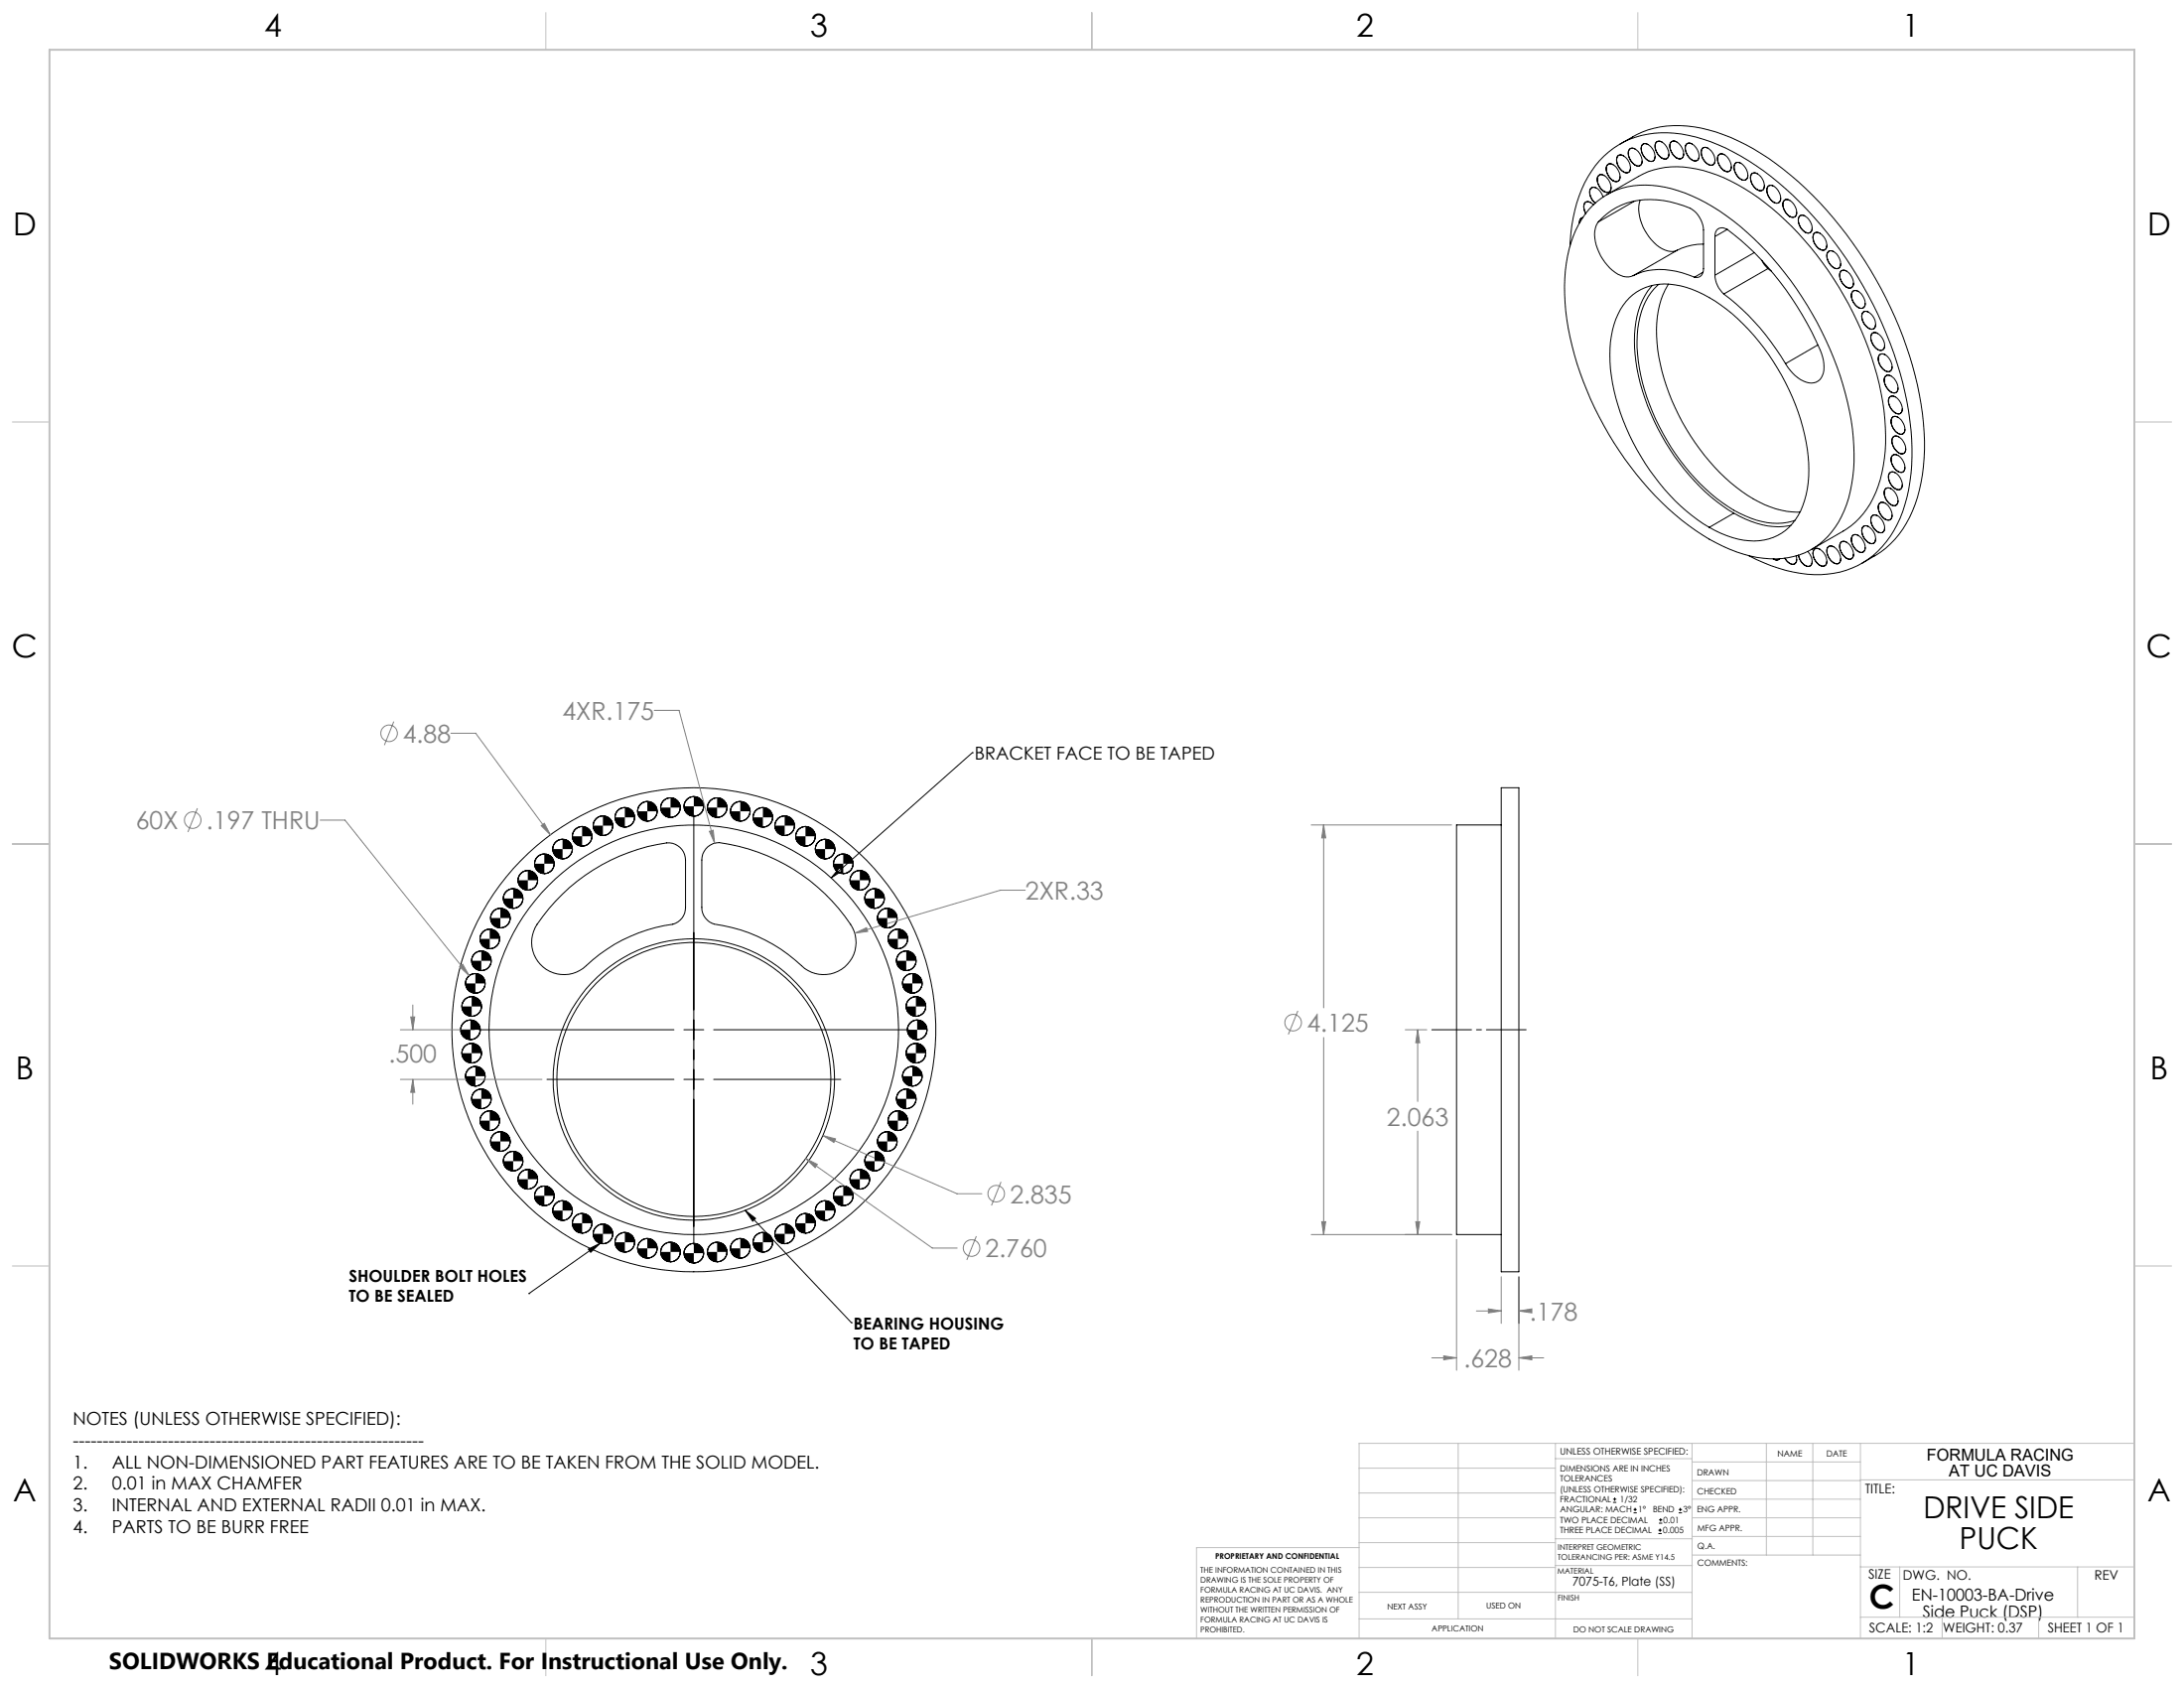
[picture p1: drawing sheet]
<svg xmlns="http://www.w3.org/2000/svg" width="559mm" height="432mm" viewBox="0 0 559 432" stroke-linecap="round" stroke-linejoin="round" font-family="sans-serif">
<g fill="none" stroke="#000" stroke-width=".25">
<path d="M414 39.8a2.23 2.23 0 0 1 2.8 1.7l.3 1a1.23 1.23 0 0 1-.4 1.6 1.23 1.23 0 0 1-1.7-.4 3.1 3.1 0 0 1-1-3.9zM414.5 36.9a25.5 25.5 0 0 1 12-4.7 38.1 38.1 0 0 1 22.1 5.9 89.9 89.9 0 0 1 31.3 33.3 90.7 90.7 0 0 1 12.5 41.4 39.6 39.6 0 0 1-5.5 22.5 21.9 21.9 0 0 1-7.3 6.9l-3.2 1.9M415.4 39.9a1.17 1.17 0 0 0-1.5 0 1.17 1.17 0 0 0-.2 1.5 3 3 0 0 0 2.8 2.7 1.15 1.15 0 0 0 .7-1.2M417 38.1a2.18 2.18 0 0 1 2.8 1.6l.3 1a1.23 1.23 0 0 1-.4 1.7 1.23 1.23 0 0 1-1.7-.4 3.4 3.4 0 0 1-1.2-3.6zM418.4 38.1a1.17 1.17 0 0 0-1.5 .1 1.17 1.17 0 0 0-.2 1.5 3.5 3.5 0 0 0 2.5 2.8 1.04 1.04 0 0 0 1-1.3M420.3 36.9a2.24 2.24 0 0 1 2.8 1.6l.3 1a1.23 1.23 0 0 1-.5 1.7 1.23 1.23 0 0 1-1.6-.4 3.1 3.1 0 0 1-1-3.9zM421.7 37a1.14 1.14 0 0 0-1.5 0 1.14 1.14 0 0 0-.2 1.5l.6 1.5 1.1 1.1M423.8 36.3a2.18 2.18 0 0 1 2.8 1.6l.4 1a1.24 1.24 0 0 1-.5 1.7 1.24 1.24 0 0 1-1.7-.4 3.4 3.4 0 0 1-1.2-3.6zM425.2 36.3a1.18 1.18 0 0 0-1.4 .1 1.18 1.18 0 0 0-.3 1.5l.6 1.5 1.1 1M427 39.4a1.08 1.08 0 0 1-.5 1.1 1.08 1.08 0 0 1-1.3-.1M427.6 36.3a2.21 2.21 0 0 1 2.8 1.6l.3 1a1.24 1.24 0 0 1-.4 1.7 1.24 1.24 0 0 1-1.7-.5 3.5 3.5 0 0 1-1.2-3.6zM429 36.3a1.17 1.17 0 0 0-1.5 .1 1.17 1.17 0 0 0-.2 1.4 3 3 0 0 0 2.8 2.8 1.15 1.15 0 0 0 .7-1.2"/>
<path d="M431.6 36.8a2.21 2.21 0 0 1 2.7 1.6l.4 1a1.24 1.24 0 0 1-.5 1.7 1.24 1.24 0 0 1-1.7-.4 3.5 3.5 0 0 1-1.2-3.6zM433 36.8a1.17 1.17 0 0 0-1.5 .1 1.17 1.17 0 0 0-.3 1.4 3 3 0 0 0 2.9 2.8 1.15 1.15 0 0 0 .6-1.2M435.6 37.9a2.21 2.21 0 0 1 2.8 1.6l.3 1a1.23 1.23 0 0 1-.4 1.7 1.23 1.23 0 0 1-1.7-.4 3.5 3.5 0 0 1-1.2-3.6zM437.1 37.9a1.08 1.08 0 0 0-1.3-.1 1.08 1.08 0 0 0-.5 1.1 3.5 3.5 0 0 0 2.5 3.4 1.04 1.04 0 0 0 1-1.3M439.8 39.5a2.18 2.18 0 0 1 2.8 1.7l.3 1a1.24 1.24 0 0 1-.5 1.6 1.24 1.24 0 0 1-1.6-.4 3.5 3.5 0 0 1-1.2-3.6zM441.2 39.6a1.17 1.17 0 0 0-1.5 0 1.17 1.17 0 0 0-.2 1.5l.6 1.5 1.1 1.1M405 55.7h-.2a1.37 1.37 0 0 0-.7 1.3v-.1a1.1 1.1 0 0 1 .9-1.2M407 51.8a1.15 1.15 0 0 0-1.5 .1 1.15 1.15 0 0 0-.2 1.4l.5 1.3M407.5 52.5a19.1 19.1 0 0 1 16.8-4.9 43.7 43.7 0 0 1 21 10.3 84.6 84.6 0 0 1 28.9 53.9 37.3 37.3 0 0 1-3.8 21.7 18.6 18.6 0 0 1-19.2 9.3 42.2 42.2 0 0 1-20.9-9.7 85.2 85.2 0 0 1-29.7-53.5 38.4 38.4 0 0 1 3.3-22.1 20.3 20.3 0 0 1 3.6-5zM407.7 52.4l-.3-.3a1.23 1.23 0 0 0-1.7-.4 1.23 1.23 0 0 0-.4 1.6l.4 1.3M408.5 48.2a1.16 1.16 0 0 0-1.5 0 1.16 1.16 0 0 0-.2 1.4l.6 1.6 .8 .8M409 56.8a17.6 17.6 0 0 1 16.6-5.5 20.1 20.1 0 0 1 7.9 2.7 7.1 7.1 0 0 1 2.4 4.8v10a1.84 1.84 0 0 1-2.3 2.1"/>
<path d="M409 56.8a7.6 7.6 0 0 0 .1 7.7 10.9 10.9 0 0 0 6.3 6.2 3.6 3.6 0 0 0 2.5-.2M409 44.8a1.63 1.63 0 0 1 2.2 .7 2.77 2.77 0 0 1 .6 3.5 2.18 2.18 0 0 1-2.8-1.6l-.3-1a1.64 1.64 0 0 1 .3-1.6zM410.2 50.4a3.5 3.5 0 0 0-2.5-2.5 1.26 1.26 0 0 0-.9 1.7l.6 1.6 .7 .8M410.5 44.9a1.16 1.16 0 0 0-1.5 0 1.16 1.16 0 0 0-.3 1.5 3.1 3.1 0 0 0 2.9 2.8 1.16 1.16 0 0 0 .6-1.3M411.2 49.8l8-4.7a21.9 21.9 0 0 1 18.3-1 54.9 54.9 0 0 1 22.6 15.6 86.4 86.4 0 0 1 21.9 45.3 40.2 40.2 0 0 1-2.8 22.5 19.7 19.7 0 0 1-7.6 8.4l-8.1 4.6M411.3 42.1a2.18 2.18 0 0 1 2.8 1.6l.4 1a1.24 1.24 0 0 1-.5 1.7 1.24 1.24 0 0 1-1.7-.4 3.5 3.5 0 0 1-1.2-3.6zM412.8 42.1a1.17 1.17 0 0 0-1.5 .1 1.17 1.17 0 0 0-.3 1.4l.7 1.5 1.1 1.1M414.5 45.2a1.08 1.08 0 0 1-.5 1.1 1.08 1.08 0 0 1-1.2-.1M418.3 51.4l-9.3 5.4M419.7 51.2a10.7 10.7 0 0 0 2.8 10.1 6.8 6.8 0 0 0 6.1 2.9l.5-.2M423.5 40a1.11 1.11 0 0 1-.6 1.2 1.11 1.11 0 0 1-1.2-.1M441.9 58.7l-3.1 1.8"/>
<path d="M443 42.7a1.08 1.08 0 0 1-.5 1.1 1.08 1.08 0 0 1-1.3-.1M444 41.7a2.22 2.22 0 0 1 2.8 1.6l.4 1.1a1.24 1.24 0 0 1-.5 1.6 1.24 1.24 0 0 1-1.7-.4 3.5 3.5 0 0 1-1.2-3.6zM445.5 41.8a1.16 1.16 0 0 0-1.5 0 1.16 1.16 0 0 0-.3 1.5 3.4 3.4 0 0 0 2.5 2.8 1.04 1.04 0 0 0 1-1.3M448.2 44.4a2.23 2.23 0 0 1 2.9 1.6l.3 1.1a1.23 1.23 0 0 1-.5 1.6 1.23 1.23 0 0 1-1.6-.4 3.1 3.1 0 0 1-1.1-3.9zM449.7 44.5a1.17 1.17 0 0 0-1.5 0 1.17 1.17 0 0 0-.2 1.5 3 3 0 0 0 2.8 2.7 1.15 1.15 0 0 0 .6-1.2M452.4 47.6a2.21 2.21 0 0 1 2.8 1.6l.4 1a1.24 1.24 0 0 1-.5 1.7 1.24 1.24 0 0 1-1.7-.4 3.5 3.5 0 0 1-1.2-3.6zM453.8 47.6a1.17 1.17 0 0 0-1.4 .1 1.17 1.17 0 0 0-.3 1.4 3 3 0 0 0 2.8 2.8 1.15 1.15 0 0 0 .7-1.2M456.5 51.2a2.21 2.21 0 0 1 2.8 1.6l.4 1.1a1.24 1.24 0 0 1-.5 1.6 1.24 1.24 0 0 1-1.7-.4 3.5 3.5 0 0 1-1.2-3.6zM457.9 51.3a1.17 1.17 0 0 0-1.4 0 1.17 1.17 0 0 0-.3 1.5 3.5 3.5 0 0 0 2.5 2.8 1.04 1.04 0 0 0 1-1.3M460.5 55.2a2.21 2.21 0 0 1 2.8 1.7l.3 1a1.24 1.24 0 0 1-.5 1.6 1.24 1.24 0 0 1-1.6-.4 3.5 3.5 0 0 1-1.2-3.6zM461.9 55.3a1.17 1.17 0 0 0-1.5 0 1.17 1.17 0 0 0-.2 1.5 3 3 0 0 0 2.8 2.7 1.15 1.15 0 0 0 .7-1.2M464.2 59.7a1.6 1.6 0 0 1 2.2 .6 2.9 2.9 0 0 1 .6 3.5 1.84 1.84 0 0 1-2.5-1.1l-.6-1.5a1.66 1.66 0 0 1 .3-1.5z"/>
<path d="M465.7 59.7a1.16 1.16 0 0 0-1.5 0 1.16 1.16 0 0 0-.3 1.5l.6 1.5 1.2 1M401.7 62.9a34.8 34.8 0 0 1 7.5-21.8 22.7 22.7 0 0 1 21-6.8 50.6 50.6 0 0 1 22.9 10.9 101.3 101.3 0 0 1 35.3 60.1 51 51 0 0 1-2.2 27.3 22.5 22.5 0 0 1-25.6 14 42.3 42.3 0 0 1-13.2-4.5M416.9 76.2a13.6 13.6 0 0 1 13.1-3.1 36.2 36.2 0 0 1 17.4 11.2 57.9 57.9 0 0 1 15.4 34.2 23.3 23.3 0 0 1-3.4 14.4 13 13 0 0 1-13.3 5.3 34 34 0 0 1-17.5-10.1 57.5 57.5 0 0 1-16.7-35.5 22.5 22.5 0 0 1 4.2-15.5zM417.9 70.5a17.4 17.4 0 0 1 14.1-.2l1.6 .6M422.8 73a19.4 19.4 0 0 0-4.6 12.5 52.9 52.9 0 0 0 10.2 31.2 50.2 50.2 0 0 0 15.2 14.6M424.4 72.7a17.5 17.5 0 0 0-5.5 12.8 48.4 48.4 0 0 0 7.6 27.2 48.6 48.6 0 0 0 18.6 18.6 18.1 18.1 0 0 0 14.1 1.8M426.9 72.7a23.2 23.2 0 0 0-2.9 15 55.9 55.9 0 0 0 23.2 39.1 22.8 22.8 0 0 0 13.4 4.2M429.1 64l-11.2 6.5M435.7 69.6l-2.1 1.3M435.9 62.4h-.2a14.7 14.7 0 0 0-6.6 1.6M438.8 60.5a1.93 1.93 0 0 1 .9-2 1.93 1.93 0 0 1 2.3 .2 75.9 75.9 0 0 1 24.3 32.6 6.1 6.1 0 0 1-.7 5.9 3.9 3.9 0 0 1-4.9-.1l-2.1-1.7-1.8-2.4M438.8 70.4a7 7 0 0 0 2.2 4.8"/>
<path d="M438.8 60.5v9.9M441 75.2a61.4 61.4 0 0 1 15.8 17.8M448.8 64.6l-10 5.8M450.8 66.6l.6 1.1 .9 1M452.3 68.7l-11.3 6.5M452.3 68.7l.9 .7M467.4 62.8a1.07 1.07 0 0 1-.5 1.1 1.07 1.07 0 0 1-1.2-.2M467.8 64.3a2.18 2.18 0 0 1 2.8 1.7l.3 1a1.24 1.24 0 0 1-.5 1.6 1.24 1.24 0 0 1-1.6-.4 3.5 3.5 0 0 1-1.2-3.6zM469.2 64.4a1.17 1.17 0 0 0-1.5 0 1.17 1.17 0 0 0-.2 1.5 3 3 0 0 0 2.8 2.8 1.15 1.15 0 0 0 .7-1.2M471.1 69.3a2.18 2.18 0 0 1 2.8 1.6l.3 1.1a1.23 1.23 0 0 1-.5 1.6 1.23 1.23 0 0 1-1.6-.4 3.4 3.4 0 0 1-1.2-3.6zM472.5 69.4a1.17 1.17 0 0 0-1.5 0 1.17 1.17 0 0 0-.3 1.5l.7 1.5 1.1 1M474.1 74.5a2.18 2.18 0 0 1 2.7 1.6l.4 1.1a1.24 1.24 0 0 1-.5 1.6 1.24 1.24 0 0 1-1.6-.4 3.5 3.5 0 0 1-1.2-3.6z"/>
<path d="M474.2 72.4a1.08 1.08 0 0 1-.5 1.2 1.08 1.08 0 0 1-1.2-.2M475.5 74.5a1.17 1.17 0 0 0-1.5 .1 1.17 1.17 0 0 0-.3 1.5 3.5 3.5 0 0 0 2.5 2.8 1.04 1.04 0 0 0 1-1.3M476.7 79.8a2.23 2.23 0 0 1 2.8 1.7l.3 1a1.23 1.23 0 0 1-.4 1.6 1.23 1.23 0 0 1-1.7-.4 3.1 3.1 0 0 1-1-3.9zM478.2 79.9a1.17 1.17 0 0 0-1.5 0 1.17 1.17 0 0 0-.3 1.5 3 3 0 0 0 2.8 2.7 1.15 1.15 0 0 0 .7-1.2M465.1 88.2l-8.3 4.8M479 85.3a2.21 2.21 0 0 1 2.8 1.6l.4 1a1.24 1.24 0 0 1-.5 1.6 1.24 1.24 0 0 1-1.7-.4 3.5 3.5 0 0 1-1.2-3.6zM480.4 85.3a1.17 1.17 0 0 0-1.4 .1 1.17 1.17 0 0 0-.3 1.4l.7 1.5 1 1.1M480.9 90.7a1.6 1.6 0 0 1 2.2 .7 2.82 2.82 0 0 1 .6 3.5 2.22 2.22 0 0 1-2.8-1.6l-.3-1a1.54 1.54 0 0 1 .3-1.6zM482.2 88.4a1.08 1.08 0 0 1-.5 1.1 1.08 1.08 0 0 1-1.3-.1M482.4 90.8a1.16 1.16 0 0 0-1.5 0 1.16 1.16 0 0 0-.3 1.5l.7 1.5 1.1 1.1M482.5 96.2a2.19 2.19 0 0 1 2.7 1.6l.4 1a1.24 1.24 0 0 1-.5 1.6 1.24 1.24 0 0 1-1.7-.4 3.4 3.4 0 0 1-1.2-3.6zM483.9 96.2a1.16 1.16 0 0 0-1.5 0 1.16 1.16 0 0 0-.3 1.5l.7 1.5 1.1 1.1"/>
<path d="M484.1 93.8a1.09 1.09 0 0 1-.5 1.2 1.09 1.09 0 0 1-1.2-.1M485.6 99.3a1.09 1.09 0 0 1-.5 1.1 1.09 1.09 0 0 1-1.2-.1M483.6 101.5a2.18 2.18 0 0 1 2.7 1.6l.4 1a1.23 1.23 0 0 1-.5 1.7 1.23 1.23 0 0 1-1.6-.4 3.4 3.4 0 0 1-1.3-3.6zM484.2 116.5a2.18 2.18 0 0 1 2.8 1.6l.4 1a1.24 1.24 0 0 1-.5 1.6 1.24 1.24 0 0 1-1.7-.4 3.4 3.4 0 0 1-1.2-3.6zM484.2 106.7a2.18 2.18 0 0 1 2.8 1.6l.4 1.1a1.24 1.24 0 0 1-.5 1.6 1.24 1.24 0 0 1-1.7-.4 3.5 3.5 0 0 1-1.2-3.6zM484.4 111.7a2.18 2.18 0 0 1 2.8 1.6l.4 1.1a1.23 1.23 0 0 1-.5 1.6 1.23 1.23 0 0 1-1.6-.4 3.4 3.4 0 0 1-1.3-3.6zM485 101.6a1.16 1.16 0 0 0-1.5 0 1.16 1.16 0 0 0-.3 1.4 3.2 3.2 0 0 0 2.9 2.8 1.21 1.21 0 0 0 .6-1.2M485.6 106.8a1.17 1.17 0 0 0-1.5 0 1.17 1.17 0 0 0-.2 1.5l.6 1.4 1.1 1.1M485.6 116.5a1.16 1.16 0 0 0-1.4 .1 1.16 1.16 0 0 0-.3 1.4l.6 1.5 1.1 1.1M485.8 111.8a1.17 1.17 0 0 0-1.4 0 1.17 1.17 0 0 0-.3 1.5 3.6 3.6 0 0 0 2.5 2.8 1.04 1.04 0 0 0 1-1.3M487.4 109.8a1.08 1.08 0 0 1-.5 1.2 1.08 1.08 0 0 1-1.3-.2M487.4 119.6a1.08 1.08 0 0 1-.5 1.1 1.08 1.08 0 0 1-1.3-.1"/>
<path d="M443.6 131.3a20.6 20.6 0 0 0 14.6 3.1M443.6 131.3l-6.3 3.6M467.8 139.8a2.18 2.18 0 0 1 2.8 1.7l.3 1a1.24 1.24 0 0 1-.5 1.6 1.24 1.24 0 0 1-1.6-.4 3.4 3.4 0 0 1-1.2-3.6zM469.2 139.9a1.16 1.16 0 0 0-1.5 0 1.16 1.16 0 0 0-.2 1.5 3.1 3.1 0 0 0 2.8 2.8 1.16 1.16 0 0 0 .7-1.3M471.1 138.7a2.18 2.18 0 0 1 2.8 1.6l.3 1a1.23 1.23 0 0 1-.5 1.7 1.23 1.23 0 0 1-1.6-.4 3.4 3.4 0 0 1-1.2-3.6zM472.5 138.7a1.17 1.17 0 0 0-1.5 .1 1.17 1.17 0 0 0-.3 1.4l.7 1.5 1.1 1.1M474.1 136.9a2.18 2.18 0 0 1 2.7 1.7l.4 1a1.24 1.24 0 0 1-.5 1.6 1.24 1.24 0 0 1-1.6-.4 3.5 3.5 0 0 1-1.2-3.6zM475.5 137a1.17 1.17 0 0 0-1.5 0 1.17 1.17 0 0 0-.3 1.5l.7 1.5 1.1 1.1M476.7 134.7a2.23 2.23 0 0 1 2.8 1.6l.3 1a1.23 1.23 0 0 1-.4 1.7 1.23 1.23 0 0 1-1.7-.4 3.1 3.1 0 0 1-1-3.9zM478.2 134.7a1.17 1.17 0 0 0-1.5 .1 1.17 1.17 0 0 0-.3 1.4 3 3 0 0 0 2.8 2.8 1.15 1.15 0 0 0 .7-1.2M479 131.9a1.56 1.56 0 0 1 2.2 .7 2.77 2.77 0 0 1 .6 3.5 2.19 2.19 0 0 1-2.8-1.6l-.3-1a1.54 1.54 0 0 1 .3-1.6zM480.4 132a1.16 1.16 0 0 0-1.4 0 1.16 1.16 0 0 0-.3 1.5l.7 1.5 1 1.1"/>
<path d="M480.9 128.7a2.19 2.19 0 0 1 2.8 1.6l.4 1a1.23 1.23 0 0 1-.5 1.6 1.23 1.23 0 0 1-1.6-.4 3.4 3.4 0 0 1-1.3-3.6zM482.2 135a1.09 1.09 0 0 1-.5 1.2 1.09 1.09 0 0 1-1.3-.1M482.4 128.7a1.16 1.16 0 0 0-1.5 .1 1.16 1.16 0 0 0-.3 1.4l.7 1.5 1.1 1.1M482.5 125a2.18 2.18 0 0 1 2.7 1.6l.4 1a1.24 1.24 0 0 1-.5 1.7 1.24 1.24 0 0 1-1.7-.4 3.4 3.4 0 0 1-1.2-3.6zM483.6 120.9a2.18 2.18 0 0 1 2.7 1.6l.4 1a1.23 1.23 0 0 1-.5 1.7 1.23 1.23 0 0 1-1.6-.4 3.4 3.4 0 0 1-1.3-3.6zM483.9 125a1.18 1.18 0 0 0-1.5 .1 1.18 1.18 0 0 0-.3 1.4 3.2 3.2 0 0 0 2.9 2.8 1.25 1.25 0 0 0 .6-1.2M484.1 131.8a1.09 1.09 0 0 1-.5 1.1 1.09 1.09 0 0 1-1.2-.1M485 121a1.16 1.16 0 0 0-1.5 0 1.16 1.16 0 0 0-.3 1.4l.7 1.6 1.1 1M486.7 124a1.08 1.08 0 0 1-.5 1.1 1.08 1.08 0 0 1-1.2-.1M453.7 143l.1 .1a1.12 1.12 0 0 0 1.6-.2l-.2 .2a1.18 1.18 0 0 1-1.4-.1M456.7 142.8a2.07 2.07 0 0 0 2.6 1.3l.4-1M459.6 142.2l.1 .4a1.24 1.24 0 0 1-.5 1.7 1.24 1.24 0 0 1-1.7-.4l-.9-1.1"/>
<path d="M460.2 142a3 3 0 0 0 2.8 2.8 1.15 1.15 0 0 0 .7-1.2M462.5 141.1a3.1 3.1 0 0 1 .8 3.6 2.18 2.18 0 0 1-2.8-1.6l-.4-1.1M464.2 140.5a2.24 2.24 0 0 1 2.8 1.6l.4 1a1.23 1.23 0 0 1-.5 1.6 1.23 1.23 0 0 1-1.7-.3 3.1 3.1 0 0 1-1-3.9zM465.7 140.5a1.16 1.16 0 0 0-1.5 0 1.16 1.16 0 0 0-.3 1.5 3.4 3.4 0 0 0 2.5 2.8 1.03 1.03 0 0 0 1-1.2M474.2 141.8a1.08 1.08 0 0 1-.5 1.1 1.08 1.08 0 0 1-1.2-.1M477.2 140.1a1.08 1.08 0 0 1-.5 1.1 1.08 1.08 0 0 1-1.2-.1M248.8 192.5h.1M248.8 192.5l-36.1 32.1M139.3 218.5a2.46 2.46 0 0 0-2.5 2.4M143.9 214.7a2.46 2.46 0 0 0-2.5 2.5M146.4 217.2a2.59 2.59 0 0 1-2.5 2.5M148.9 211.4a2.52 2.52 0 0 0-2.5 2.5"/>
<path d="M151.4 213.9a2.46 2.46 0 0 1-2.5 2.5M154.3 208.7a2.46 2.46 0 0 0-2.5 2.5M156.8 211.2a2.46 2.46 0 0 1-2.5 2.5M159.9 206.6a2.46 2.46 0 0 0-2.5 2.5M162.3 209.1a2.46 2.46 0 0 1-2.4 2.5M165.6 205a2.52 2.52 0 0 0-2.5 2.5M168.1 207.5a2.52 2.52 0 0 1-2.5 2.5M171.6 204.1a2.52 2.52 0 0 0-2.5 2.5M174.1 206.6a2.52 2.52 0 0 1-2.5 2.5M177.5 203.8a2.52 2.52 0 0 0-2.5 2.5M177.5 208.5v109.8M180 206.3a2.46 2.46 0 0 1-2.5 2.5"/>
<path d="M180.6 217.1a5 5 0 0 1 5.9-1.1 47.9 47.9 0 0 1 31.6 21.3 8.2 8.2 0 0 1-2.4 10.4 8.2 8.2 0 0 1-10.6-.6 40.7 40.7 0 0 0-22.3-10.7 4.4 4.4 0 0 1-3.2-4.3v-12.1a4.3 4.3 0 0 1 1-2.9zM183.5 204.1a2.53 2.53 0 0 0-2.5 2.5M186 206.6a2.46 2.46 0 0 1-2.5 2.5M189.4 205a2.46 2.46 0 0 0-2.5 2.5M191.9 207.5a2.59 2.59 0 0 1-2.5 2.5M195.2 206.6a2.46 2.46 0 0 0-2.5 2.5M197.7 209.1a2.53 2.53 0 0 1-2.5 2.5M200.8 208.7a2.46 2.46 0 0 0-2.5 2.5M203.3 211.2a2.52 2.52 0 0 1-2.5 2.5M206.1 211.4a2.52 2.52 0 0 0-2.5 2.5M208.6 213.9a2.46 2.46 0 0 1-2.5 2.5M211.1 214.7a2.52 2.52 0 0 0-2.5 2.5"/>
<path d="M213.6 217.2a2.52 2.52 0 0 1-2.5 2.5M215.8 218.5a2.46 2.46 0 0 0-2.5 2.4M384.1 201.5h4.5v123.8h-4.5zM384.1 211h-11.4v104.8h11.4M125.3 237.7a2.46 2.46 0 0 0-2.5 2.5M128 232.3a2.52 2.52 0 0 0-2.5 2.5M130.5 234.8a2.46 2.46 0 0 1-2.5 2.5M131.3 227.3a2.52 2.52 0 0 0-2.5 2.5M133.8 229.8a2.46 2.46 0 0 1-2.5 2.5M135 222.7a2.59 2.59 0 0 0-2.5 2.5M137.5 225.2a2.46 2.46 0 0 1-2.5 2.5M141.8 220.9a2.46 2.46 0 0 1-2.5 2.5"/>
<path d="M143.9 228.7a47.2 47.2 0 0 1 27.4-13.1 4.4 4.4 0 0 1 4.1 4.4v12.2a4.4 4.4 0 0 1-3.2 4.2 40.5 40.5 0 0 0-23 11.3 8.3 8.3 0 0 1-10.6-.7 8.3 8.3 0 0 1-1.2-10.5 48.3 48.3 0 0 1 6.5-7.8zM214.8 222l.7 .7-2.8 1.9zM218.3 220.9a2.46 2.46 0 0 1-2.5 2.5M220 222.7a2.52 2.52 0 0 0-2.5 2.5M222.5 225.2a2.52 2.52 0 0 1-2.5 2.5M223.8 227.3a2.52 2.52 0 0 0-2.5 2.5M226.3 229.8a2.52 2.52 0 0 1-2.5 2.5M227 232.3a2.52 2.52 0 0 0-2.5 2.5M229.5 234.8a2.52 2.52 0 0 1-2.5 2.5M229.7 237.7a2.46 2.46 0 0 0-2.5 2.5M120.7 255a2.52 2.52 0 0 0-2.5 2.5M121.6 249.1a2.46 2.46 0 0 0-2.5 2.5"/>
<path d="M123.2 243.3a2.46 2.46 0 0 0-2.5 2.5M123.2 257.5a2.52 2.52 0 0 1-2.5 2.5M124.1 251.6a2.46 2.46 0 0 1-2.5 2.4M125.7 245.8a2.52 2.52 0 0 1-2.5 2.5M127.8 240.2a2.46 2.46 0 0 1-2.5 2.5M231.9 243.3a2.46 2.46 0 0 0-2.5 2.5M232.2 240.2a2.52 2.52 0 0 1-2.5 2.5M233.4 249.1a2.46 2.46 0 0 0-2.5 2.5M234.4 255a2.59 2.59 0 0 0-2.6 2.5M234.4 245.8a2.59 2.59 0 0 1-2.5 2.5M235.9 251.6a2.53 2.53 0 0 1-2.5 2.4M236.9 257.5a2.46 2.46 0 0 1-2.5 2.5"/>
<path d="M120.4 260.9a2.52 2.52 0 0 0-2.5 2.5M120.7 266.9a2.46 2.46 0 0 0-2.5 2.5M121.6 272.8a2.52 2.52 0 0 0-2.5 2.5M122.6 263.4h49.8M122.9 263.4a2.46 2.46 0 0 1-2.5 2.5M123.2 278.6a2.53 2.53 0 0 0-2.5 2.5M123.2 269.4a2.59 2.59 0 0 1-2.5 2.5M124.1 275.3a2.46 2.46 0 0 1-2.5 2.5M139.9 276.1h32.5M175 276.1h5.1M175 263.4h5.1M182.6 276.1h32.5"/>
<path d="M182.6 263.4h49.8M231.9 278.6a2.52 2.52 0 0 0-2.5 2.5M233.4 272.8a2.52 2.52 0 0 0-2.5 2.5M234.4 266.9a2.52 2.52 0 0 0-2.6 2.5M234.7 260.9a2.52 2.52 0 0 0-2.5 2.5M235.9 275.3a2.52 2.52 0 0 1-2.5 2.5M236.9 269.4a2.52 2.52 0 0 1-2.5 2.5M237.2 263.4a2.46 2.46 0 0 1-2.5 2.5M125.3 284.2a2.52 2.52 0 0 0-2.5 2.5M125.7 281.1a2.46 2.46 0 0 1-2.5 2.5M127.8 286.7a2.46 2.46 0 0 1-2.5 2.5M128 289.5a2.52 2.52 0 0 0-2.5 2.5"/>
<path d="M130.5 292a2.46 2.46 0 0 1-2.5 2.5M131.3 294.5a2.46 2.46 0 0 0-2.5 2.5M133.8 297a2.46 2.46 0 0 1-2.5 2.5M135 299.2a2.59 2.59 0 0 0-2.5 2.5M220 299.2a2.52 2.52 0 0 0-2.5 2.5M223.8 294.5a2.46 2.46 0 0 0-2.5 2.5M226.3 297a2.53 2.53 0 0 1-2.5 2.5M227 289.5a2.52 2.52 0 0 0-2.5 2.5M229.5 292a2.52 2.52 0 0 1-2.5 2.5M229.7 284.2a2.52 2.52 0 0 0-2.5 2.5M232.2 286.7a2.52 2.52 0 0 1-2.5 2.5M234.4 281.1a2.52 2.52 0 0 1-2.5 2.5"/>
<path d="M137.5 301.7a2.46 2.46 0 0 1-2.5 2.5M139.3 303.4a2.52 2.52 0 0 0-2.5 2.5M141.8 305.9a2.46 2.46 0 0 1-2.5 2.5M143.9 307.2a2.52 2.52 0 0 0-2.5 2.5M146.4 309.7a2.52 2.52 0 0 1-2.5 2.5M148.9 310.4a2.52 2.52 0 0 0-2.5 2.5M150.5 319.5l3-1.4-2.4 2.3zM151.4 312.9a2.46 2.46 0 0 1-2.5 2.5M153.5 318.1l-18.2 12.8M154.3 313.1a2.52 2.52 0 0 0-2.5 2.5M156.8 315.6a2.46 2.46 0 0 1-2.5 2.5M159.9 315.3a2.52 2.52 0 0 0-2.5 2.5"/>
<path d="M162.3 317.8a2.46 2.46 0 0 1-2.4 2.5M165.6 316.8a2.59 2.59 0 0 0-2.5 2.5M168.1 319.3a2.46 2.46 0 0 1-2.5 2.5M171.6 317.8a2.46 2.46 0 0 0-2.5 2.5M177.5 318.1a2.52 2.52 0 0 0-2.5 2.5M183.5 317.8a2.46 2.46 0 0 0-2.5 2.5M189.4 316.8a2.52 2.52 0 0 0-2.5 2.5M190.7 309.6l2.6 2.1-.7 .7zM190.7 309.6l27.1 28.7M191.9 319.3a2.52 2.52 0 0 1-2.5 2.5M195.2 315.3a2.52 2.52 0 0 0-2.5 2.5M197.7 317.8a2.52 2.52 0 0 1-2.5 2.5"/>
<path d="M200.8 313.1a2.52 2.52 0 0 0-2.5 2.5M203.3 315.6a2.52 2.52 0 0 1-2.5 2.5M206.1 310.4a2.52 2.52 0 0 0-2.5 2.5M208.6 312.9a2.46 2.46 0 0 1-2.5 2.5M211.1 307.2a2.59 2.59 0 0 0-2.5 2.5M213.6 309.7a2.46 2.46 0 0 1-2.5 2.5M215.8 303.4a2.52 2.52 0 0 0-2.5 2.5M218.3 305.9a2.46 2.46 0 0 1-2.5 2.5M222.5 301.7a2.52 2.52 0 0 1-2.5 2.5M135.3 330.9h.1M174.1 320.3a2.52 2.52 0 0 1-2.5 2.5M180 320.6a2.46 2.46 0 0 1-2.5 2.5"/>
<path d="M186 320.3a2.46 2.46 0 0 1-2.5 2.5M217.8 338.3h.1M412.7 384.3h.9M412.7 383.5h.9M413.1 383.1v.8M418 387h.8M418 386.2h.8M418.4 385.7v.9M424.3 392.3h.9M424.3 391.4h.9M424.5 389.6h.8M424.5 388.8h.8"/>
<path d="M424.7 391v.9M424.9 388.4v.8M429.5 387h.9M429.5 386.2h.9M429.9 385.7v.9"/>
<circle cx="143.9" cy="217.2" r="2.52"/>
<circle cx="148.9" cy="213.9" r="2.49"/>
<circle cx="149" cy="213.9" r="2.53"/>
<circle cx="154.3" cy="211.2" r="2.53"/>
<circle cx="159.9" cy="209.1" r="2.52"/>
<circle cx="165.6" cy="207.5" r="2.53"/>
<circle cx="165.6" cy="207.5" r="2.5"/>
<circle cx="171.6" cy="206.6" r="2.52"/>
<circle cx="177.5" cy="206.3" r="2.53"/>
<circle cx="183.5" cy="206.6" r="2.52"/>
<circle cx="189.4" cy="207.5" r="2.52"/>
<circle cx="189.4" cy="207.5" r="2.5"/>
<circle cx="195.2" cy="209.1" r="2.52"/>
<circle cx="200.8" cy="211.2" r="2.53"/>
<circle cx="206.1" cy="213.9" r="2.49"/>
<circle cx="206.1" cy="213.9" r="2.53"/>
<circle cx="211.1" cy="217.2" r="2.53"/>
<circle cx="128" cy="234.9" r="2.53"/>
<circle cx="131.3" cy="229.8" r="2.53"/>
<circle cx="135.1" cy="225.2" r="2.53"/>
<circle cx="139.3" cy="221" r="2.49"/>
<circle cx="139.3" cy="221" r="2.53"/>
<circle cx="215.8" cy="221" r="2.49"/>
<circle cx="215.8" cy="221" r="2.53"/>
<circle cx="220" cy="225.2" r="2.53"/>
<circle cx="223.8" cy="229.8" r="2.53"/>
<circle cx="227" cy="234.9" r="2.53"/>
<circle cx="120.7" cy="257.5" r="2.54"/>
<circle cx="120.7" cy="257.5" r="2.5"/>
<circle cx="121.6" cy="251.5" r="2.52"/>
<circle cx="123.2" cy="245.8" r="2.53"/>
<circle cx="125.3" cy="240.2" r="2.53"/>
<circle cx="229.7" cy="240.2" r="2.53"/>
<circle cx="231.9" cy="245.8" r="2.52"/>
<circle cx="233.4" cy="251.5" r="2.52"/>
<circle cx="234.4" cy="257.5" r="2.54"/>
<circle cx="234.4" cy="257.5" r="2.5"/>
<circle cx="120.4" cy="263.4" r="2.53"/>
<circle cx="120.7" cy="269.4" r="2.53"/>
<circle cx="121.6" cy="275.3" r="2.5"/>
<circle cx="121.6" cy="275.3" r="2.52"/>
<circle cx="177.5" cy="263.4" r="52.4"/>
<circle cx="177.5" cy="276.1" r="36"/>
<circle cx="177.5" cy="276.1" r="35"/>
<circle cx="177.5" cy="263.4" r="61.9"/>
<circle cx="233.4" cy="275.3" r="2.52"/>
<circle cx="233.4" cy="275.3" r="2.51"/>
<circle cx="234.4" cy="269.4" r="2.53"/>
<circle cx="234.7" cy="263.4" r="2.53"/>
<circle cx="123.2" cy="281.1" r="2.54"/>
<circle cx="123.2" cy="281.1" r="2.5"/>
<circle cx="125.3" cy="286.7" r="2.53"/>
<circle cx="128" cy="292" r="2.53"/>
<circle cx="131.3" cy="297" r="2.52"/>
<circle cx="223.8" cy="297" r="2.52"/>
<circle cx="227" cy="292" r="2.53"/>
<circle cx="229.7" cy="286.7" r="2.53"/>
<circle cx="231.9" cy="281.1" r="2.53"/>
<circle cx="231.9" cy="281.1" r="2.51"/>
<circle cx="135" cy="301.7" r="2.49"/>
<circle cx="135.1" cy="301.7" r="2.53"/>
<circle cx="139.3" cy="305.9" r="2.53"/>
<circle cx="143.9" cy="309.7" r="2.53"/>
<circle cx="143.9" cy="309.7" r="2.5"/>
<circle cx="148.9" cy="312.9" r="2.49"/>
<circle cx="149" cy="312.9" r="2.53"/>
<circle cx="154.3" cy="315.6" r="2.49"/>
<circle cx="154.3" cy="315.6" r="2.53"/>
<circle cx="159.9" cy="317.8" r="2.5"/>
<circle cx="159.9" cy="317.8" r="2.53"/>
<circle cx="165.6" cy="319.3" r="2.53"/>
<circle cx="189.4" cy="319.3" r="2.52"/>
<circle cx="195.2" cy="317.8" r="2.53"/>
<circle cx="195.2" cy="317.8" r="2.51"/>
<circle cx="200.8" cy="315.6" r="2.49"/>
<circle cx="200.8" cy="315.6" r="2.53"/>
<circle cx="206.1" cy="312.9" r="2.49"/>
<circle cx="206.1" cy="312.9" r="2.53"/>
<circle cx="211.1" cy="309.7" r="2.54"/>
<circle cx="211.1" cy="309.7" r="2.5"/>
<circle cx="215.8" cy="305.9" r="2.53"/>
<circle cx="220" cy="301.7" r="2.49"/>
<circle cx="220" cy="301.7" r="2.53"/>
<circle cx="171.6" cy="320.3" r="2.52"/>
<circle cx="177.5" cy="320.6" r="2.53"/>
<circle cx="183.5" cy="320.3" r="2.52"/>
</g>
<g fill="none" stroke="#808080" stroke-width=".25">
<path d="M100.8 184.6l-2.4 6M115.4 187.6h6.3l19.1 26M167.4 181.7h6.3l9.1 34M50.5 206.8l-2.4 6M81.9 209.8h6.4l31.8 39.8M138.5 211.2l.8-.6 1.5 3zM181.5 212.7l1-.3 .3 3.3zM335.5 211h35.9M338.7 211l.5 3.3h-1zM338.7 211v46.8M218.7 238.7l3-1.4 .3 1zM262.3 227.7h-6.3l-37.3 11"/>
<path d="M105.6 257.1v6.3M117.6 247.3l.8-.6 1.7 2.9zM332.1 258.6l-2.5 6M102.4 263.4h18.9M102.4 276.1h36.3M105.1 260.1h1l-.5 3.3zM105.6 276.1l.5 3.3h-1zM105.6 276.1v6.4M338.7 265.4v50.4M359.6 263.4h5.5M362.7 263.4l.6 3.3h-1.1zM362.7 263.4v18.4"/>
<path d="M206.2 296.4l2.9 1.5-.5 .8zM206.2 296.4l32.3 22.9h6.4M210.5 290.5l3.3 .8-.4 .9zM210.5 290.5l34.4 14.9h6.3M362.7 289.3v26.5M249.8 316.2l-2.4 6.1M256.1 302.3l-2.4 6.1M335.5 315.8h35.9M338.2 312.5h1l-.5 3.3zM362.2 312.5h1.1l-.6 3.3zM372.7 317.1v33.4M377.8 335.4h6.3"/>
<path d="M380.8 334.8l3.3 .6-3.3 .4zM384.1 326.6v11.9M388.6 335.4l3.3-.6v1zM388.6 326.6v23.9M388.6 335.4h2.7M366.3 347.3h6.4M369.4 346.9l3.3 .4-3.3 .5zM388.6 347.3l3.3-.4v.9zM388.6 347.3h6.4"/>
<circle cx="99.6" cy="187.6" r="2.11"/>
<circle cx="49.3" cy="209.8" r="2.13"/>
<circle cx="330.9" cy="261.6" r="2.13"/>
<circle cx="248.6" cy="319.3" r="2.13"/>
<circle cx="254.9" cy="305.3" r="2.1"/>
</g>
<path d="M366.3 263.4h24.2" fill="none" stroke="#000" stroke-width=".25" stroke-dasharray="15.2 1.3 1.3 1.3" stroke-dashoffset="5.1"/>
<g fill="none" stroke="#c0c0c0" stroke-width=".25">
<path d="M139.7 3.2v9.5M279.4 3.2v9.5M419.1 3.2v9.5M3.1 107.9h9.6M546.1 107.9h9.5M3.1 215.9h9.6M546.1 215.9h9.5M3.1 323.8h9.6M546.1 323.8h9.5M347.7 375.6h50.3M373.1 369.2v44.9M398 369.2v49.9"/>
<path d="M398 373.1h34.9M432.9 369.2v49.9M432.9 378.7h43.1M432.9 374h43.1M451.9 369.2v28.6M463.8 369.2v28.6M476 369.2v49.9M476 378.6h70.1M546.1 369.2h-198.4v49.9M347.7 394.6h50.3M347.7 388.3h50.3M347.7 381.9h50.3"/>
<path d="M347.7 395.9h-41.6v23.2M398 393.6h35M432.9 383.5h43.1M432.9 388.3h43.1M432.9 393h43.1M433 397.8h43M139.7 419.1v9.6M279.4 419.1v9.6M347.7 414.1h85.2M347.7 401h50.3M347.7 407.3h50.3M398 407.4h34.9"/>
<path d="M398 400.5h35M419.1 419.1v9.6M476 413.7h70.1M476 400.8h70.1M486.1 400.8v12.9M496.9 413.7v5.4M521.6 413.7v5.4M531.6 400.8v12.9"/>
</g>
<path d="M12.7 12.7h533.4v406.4h-533.4z" fill="none" stroke="#c0c0c0" stroke-width=".5"/>
<g fill="#000">
<path d="M214.8 222l.7 .7-2.8 1.9zM175 206.3a2.52 2.52 0 0 0 2.5 2.5v-2.5zM177.5 203.8v2.5h2.5a2.52 2.52 0 0 0-2.5-2.5zM169.1 206.6a2.46 2.46 0 0 0 2.5 2.5v-2.5zM171.6 204.1v2.5h2.5a2.52 2.52 0 0 0-2.5-2.5zM163.1 207.5a2.59 2.59 0 0 0 2.5 2.5v-2.5zM165.6 205v2.5h2.5a2.46 2.46 0 0 0-2.5-2.5zM157.4 209.1a2.46 2.46 0 0 0 2.5 2.5v-2.5zM159.9 206.6v2.5h2.4a2.46 2.46 0 0 0-2.4-2.5zM151.8 211.2a2.52 2.52 0 0 0 2.5 2.5v-2.5zM154.3 208.7v2.5h2.5a2.46 2.46 0 0 0-2.5-2.5zM146.4 213.9a2.52 2.52 0 0 0 2.5 2.5v-2.5zM148.9 211.4v2.5h2.5a2.52 2.52 0 0 0-2.5-2.5zM141.4 217.2a2.59 2.59 0 0 0 2.5 2.5v-2.5zM143.9 214.7v2.5h2.5a2.52 2.52 0 0 0-2.5-2.5zM136.8 220.9a2.52 2.52 0 0 0 2.5 2.5v-2.5zM139.3 218.5v2.4h2.5a2.46 2.46 0 0 0-2.5-2.4zM132.5 225.2a2.52 2.52 0 0 0 2.5 2.5v-2.5zM135 222.7v2.5h2.5a2.52 2.52 0 0 0-2.5-2.5zM128.8 229.8a2.46 2.46 0 0 0 2.5 2.5v-2.5zM131.3 227.3v2.5h2.5a2.46 2.46 0 0 0-2.5-2.5zM125.5 234.8a2.52 2.52 0 0 0 2.5 2.5v-2.5zM128 232.3v2.5h2.5a2.52 2.52 0 0 0-2.5-2.5zM122.8 240.2a2.52 2.52 0 0 0 2.5 2.5v-2.5zM125.3 237.7v2.5h2.5a2.46 2.46 0 0 0-2.5-2.5zM120.7 245.8a2.52 2.52 0 0 0 2.5 2.5v-2.5zM123.2 243.3v2.5h2.5a2.46 2.46 0 0 0-2.5-2.5zM119.1 251.6a2.46 2.46 0 0 0 2.5 2.4v-2.4zM121.6 249.1v2.5h2.5a2.46 2.46 0 0 0-2.5-2.5zM118.2 257.5a2.52 2.52 0 0 0 2.5 2.5v-2.5zM120.7 255v2.5h2.5a2.52 2.52 0 0 0-2.5-2.5zM117.9 263.4a2.52 2.52 0 0 0 2.5 2.5v-2.5zM120.4 260.9v2.5h2.5a2.52 2.52 0 0 0-2.5-2.5zM118.2 269.4a2.59 2.59 0 0 0 2.5 2.5v-2.5zM120.7 266.9v2.5h2.5a2.52 2.52 0 0 0-2.5-2.5zM119.1 275.3a2.46 2.46 0 0 0 2.5 2.5v-2.5zM121.6 272.8v2.5h2.5a2.46 2.46 0 0 0-2.5-2.5zM120.7 281.1a2.46 2.46 0 0 0 2.5 2.5v-2.5zM123.2 278.6v2.5h2.5a2.46 2.46 0 0 0-2.5-2.5zM122.8 286.7a2.52 2.52 0 0 0 2.5 2.5v-2.5zM125.3 284.2v2.5h2.5a2.46 2.46 0 0 0-2.5-2.5zM125.5 292a2.52 2.52 0 0 0 2.5 2.5v-2.5zM128 289.5v2.5h2.5a2.52 2.52 0 0 0-2.5-2.5zM128.8 297a2.46 2.46 0 0 0 2.5 2.5v-2.5zM131.3 294.5v2.5h2.5a2.46 2.46 0 0 0-2.5-2.5zM132.5 301.7a2.52 2.52 0 0 0 2.5 2.5v-2.5zM135 299.2v2.5h2.5a2.52 2.52 0 0 0-2.5-2.5zM136.8 305.9a2.52 2.52 0 0 0 2.5 2.5v-2.5zM139.3 303.4v2.5h2.5a2.46 2.46 0 0 0-2.5-2.5zM141.4 309.7a2.52 2.52 0 0 0 2.5 2.5v-2.5zM143.9 307.2v2.5h2.5a2.52 2.52 0 0 0-2.5-2.5zM146.4 312.9a2.52 2.52 0 0 0 2.5 2.5v-2.5zM148.9 310.4v2.5h2.5a2.52 2.52 0 0 0-2.5-2.5zM151.8 315.6a2.52 2.52 0 0 0 2.5 2.5v-2.5zM154.3 313.1v2.5h2.5a2.52 2.52 0 0 0-2.5-2.5zM157.4 317.8a2.46 2.46 0 0 0 2.5 2.5v-2.5zM159.9 315.3v2.5h2.4a2.46 2.46 0 0 0-2.4-2.5zM163.1 319.3a2.52 2.52 0 0 0 2.5 2.5v-2.5zM165.6 316.8v2.5h2.5a2.46 2.46 0 0 0-2.5-2.5zM169.1 320.3a2.46 2.46 0 0 0 2.5 2.5v-2.5zM171.6 317.8v2.5h2.5a2.53 2.53 0 0 0-2.5-2.5zM175 320.6a2.52 2.52 0 0 0 2.5 2.5v-2.5zM177.5 318.1v2.5h2.5a2.52 2.52 0 0 0-2.5-2.5zM181 320.3a2.46 2.46 0 0 0 2.5 2.5v-2.5zM183.5 317.8v2.5h2.5a2.46 2.46 0 0 0-2.5-2.5zM186.9 319.3a2.52 2.52 0 0 0 2.5 2.5v-2.5zM189.4 316.8v2.5h2.5a2.52 2.52 0 0 0-2.5-2.5zM192.7 317.8a2.46 2.46 0 0 0 2.5 2.5v-2.5zM195.2 315.3v2.5h2.5a2.52 2.52 0 0 0-2.5-2.5zM198.3 315.6a2.52 2.52 0 0 0 2.5 2.5v-2.5zM200.8 313.1v2.5h2.5a2.59 2.59 0 0 0-2.5-2.5zM203.6 312.9a2.52 2.52 0 0 0 2.5 2.5v-2.5zM206.1 310.4v2.5h2.5a2.52 2.52 0 0 0-2.5-2.5zM208.6 309.7a2.52 2.52 0 0 0 2.5 2.5v-2.5zM211.1 307.2v2.5h2.5a2.46 2.46 0 0 0-2.5-2.5zM213.3 305.9a2.52 2.52 0 0 0 2.5 2.5v-2.5zM215.8 303.4v2.5h2.5a2.46 2.46 0 0 0-2.5-2.5zM217.5 301.7a2.52 2.52 0 0 0 2.5 2.5v-2.5zM220 299.2v2.5h2.5a2.59 2.59 0 0 0-2.5-2.5zM221.3 297a2.46 2.46 0 0 0 2.5 2.5v-2.5zM223.8 294.5v2.5h2.5a2.52 2.52 0 0 0-2.5-2.5zM224.5 292a2.52 2.52 0 0 0 2.5 2.5v-2.5zM227 289.5v2.5h2.5a2.59 2.59 0 0 0-2.5-2.5zM227.2 286.7a2.52 2.52 0 0 0 2.5 2.5v-2.5zM229.7 284.2v2.5h2.5a2.52 2.52 0 0 0-2.5-2.5zM229.4 281.1a2.46 2.46 0 0 0 2.5 2.5v-2.5zM231.9 278.6v2.5h2.5a2.52 2.52 0 0 0-2.5-2.5zM230.9 275.3a2.46 2.46 0 0 0 2.5 2.5v-2.5zM233.4 272.8v2.5h2.5a2.52 2.52 0 0 0-2.5-2.5zM231.8 269.4a2.59 2.59 0 0 0 2.6 2.5v-2.5zM234.4 266.9v2.5h2.5a2.46 2.46 0 0 0-2.5-2.5zM232.2 263.4a2.52 2.52 0 0 0 2.5 2.5v-2.5zM234.7 260.9v2.5h2.5a2.52 2.52 0 0 0-2.5-2.5zM231.8 257.5a2.52 2.52 0 0 0 2.6 2.5v-2.5zM234.4 255v2.5h2.5a2.46 2.46 0 0 0-2.5-2.5zM230.9 251.6a2.46 2.46 0 0 0 2.5 2.4v-2.4zM233.4 249.1v2.5h2.5a2.52 2.52 0 0 0-2.5-2.5zM229.4 245.8a2.52 2.52 0 0 0 2.5 2.5v-2.5zM231.9 243.3v2.5h2.5a2.52 2.52 0 0 0-2.5-2.5zM227.2 240.2a2.52 2.52 0 0 0 2.5 2.5v-2.5zM229.7 237.7v2.5h2.5a2.53 2.53 0 0 0-2.5-2.5zM224.5 234.8a2.52 2.52 0 0 0 2.5 2.5v-2.5zM227 232.3v2.5h2.5a2.59 2.59 0 0 0-2.5-2.5zM221.3 229.8a2.46 2.46 0 0 0 2.5 2.5v-2.5zM223.8 227.3v2.5h2.5a2.52 2.52 0 0 0-2.5-2.5zM217.5 225.2a2.52 2.52 0 0 0 2.5 2.5v-2.5zM220 222.7v2.5h2.5a2.59 2.59 0 0 0-2.5-2.5zM213.3 220.9a2.52 2.52 0 0 0 2.5 2.5v-2.5zM215.8 218.5v2.4h2.5a2.46 2.46 0 0 0-2.5-2.4zM208.6 217.2a2.59 2.59 0 0 0 2.5 2.5v-2.5zM211.1 214.7v2.5h2.5a2.46 2.46 0 0 0-2.5-2.5zM203.6 213.9a2.52 2.52 0 0 0 2.5 2.5v-2.5zM206.1 211.4v2.5h2.5a2.52 2.52 0 0 0-2.5-2.5zM198.3 211.2a2.52 2.52 0 0 0 2.5 2.5v-2.5zM200.8 208.7v2.5h2.5a2.53 2.53 0 0 0-2.5-2.5zM192.7 209.1a2.46 2.46 0 0 0 2.5 2.5v-2.5zM195.2 206.6v2.5h2.5a2.52 2.52 0 0 0-2.5-2.5zM186.9 207.5a2.59 2.59 0 0 0 2.5 2.5v-2.5zM189.4 205v2.5h2.5a2.52 2.52 0 0 0-2.5-2.5zM181 206.6a2.46 2.46 0 0 0 2.5 2.5v-2.5zM183.5 204.1v2.5h2.5a2.46 2.46 0 0 0-2.5-2.5z"/>
<path d="M190.7 309.6l2.6 2.1-.7 .7zM150.5 319.5l3-1.4-2.4 2.3z"/>
</g>
<path d="M117.6 247.3l2.5 2.3-1.7-2.9zM210.5 290.5l2.9 1.7 .4-.9zM206.2 296.4l2.4 2.3 .5-.8zM138.5 211.2l2.3 2.4-1.5-3zM105.1 260.1h1l-.5 3.3zM105.6 276.1l.5 3.3h-1zM218.7 238.7l3.3-.4-.3-1zM181.5 212.7l1.3 3-.3-3.3zM338.2 312.5h1l-.5 3.3zM338.7 211l.5 3.3h-1zM380.8 334.8l3.3 .6-3.3 .4zM388.6 335.4l3.3-.6v1zM388.6 347.3l3.3-.4v.9zM369.4 346.9l3.3 .4-3.3 .5zM362.2 312.5h1.1l-.6 3.3zM362.7 263.4l.6 3.3h-1.1z" fill="#808080"/>
<text font-size="8.5" x="478.3" y="411.4">C</text>
<g font-size="8.1">
<text x="67.6" y="9.3">4</text>
<text x="207.3" y="9.3">3</text>
<text x="347" y="9.3">2</text>
<text x="486.7" y="9.3">1</text>
<text x="3.3" y="60.1">D</text>
<text x="549.4" y="60.1">D</text>
<text x="3" y="168">C</text>
<text x="549.1" y="168">C</text>
<text x="4" y="276">B</text>
<text x="550.1" y="276">B</text>
<text x="3.3" y="383.9">A</text>
<text x="549.4" y="383.9">A</text>
<text x="67.6" y="428.4">4</text>
<text x="207.3" y="428.4">3</text>
<text x="347" y="428.4">2</text>
<text x="486.7" y="428.4">1</text>
</g>
<g font-size="7.8">
<text x="492.1" y="388.5">DRIVE SIDE</text>
<text x="501.3" y="396.2">PUCK</text>
</g>
<g font-size="6.3" fill="#808080">
<text x="143.9" y="184.1">4XR.175</text>
<text x="103.1" y="190">4.88</text>
<text x="34.7" y="212.2">60X</text>
<text x="52.8" y="212.2">.197 THRU</text>
<text x="262.4" y="230.1">2XR.33</text>
<text x="334.4" y="264">4.125</text>
<text x="99.5" y="271.8">.500</text>
<text x="354.8" y="287.9">2.063</text>
<text x="258.4" y="307.7">2.835</text>
<text x="252.1" y="321.6">2.760</text>
<text x="391.4" y="337.7">.178</text>
<text x="374.5" y="349.7">.628</text>
</g>
<text font-size="5.9" x="27.9" y="427">SOLIDWORKS Educational Product. For Instructional Use Only.</text>
<g font-size="4.6">
<text x="249.4" y="194.3">BRACKET FACE TO BE TAPED</text>
<text x="18.6" y="364.4">NOTES (UNLESS OTHERWISE SPECIFIED):</text>
<text x="18.6" y="370">-----------------------------------------------------------</text>
<text x="18.6" y="375.5">1.</text>
<text x="28.7" y="375.5">ALL NON-DIMENSIONED PART FEATURES ARE TO BE TAKEN FROM THE SOLID MODEL.</text>
<text x="18.6" y="381.1">2.</text>
<text x="28.7" y="381.1">0.01 in MAX CHAMFER</text>
<text x="18.6" y="386.7">3.</text>
<text x="28.7" y="386.7">INTERNAL AND EXTERNAL RADII 0.01 in MAX.</text>
<text x="18.6" y="392.3">4.</text>
<text x="28.7" y="392.3">PARTS TO BE BURR FREE</text>
</g>
<g font-size="4.2">
<text x="89.3" y="327.8">SHOULDER BOLT HOLES</text>
<text x="89.3" y="333.1">TO BE SEALED</text>
<text x="218.4" y="340">BEARING HOUSING</text>
<text x="218.4" y="345.2">TO BE TAPED</text>
<text x="493" y="373.5">FORMULA RACING</text>
<text x="498.7" y="377.8">AT UC DAVIS</text>
<text x="489.2" y="409.4">EN-10003-BA-Drive</text>
<text x="491.9" y="413.7">Side Puck (DSP)</text>
</g>
<g font-size="3.4">
<text x="477.2" y="381.9">TITLE:</text>
<text x="478.1" y="404">SIZE</text>
<text x="486.9" y="404">DWG. NO.</text>
<text x="535.9" y="404.1">REV</text>
<text x="478.2" y="417.6">SCALE: 1:2</text>
<text x="497.1" y="417.7">WEIGHT: 0.37</text>
<text x="523.9" y="417.6">SHEET 1 OF 1</text>
</g>
<text font-size="3.2" x="402.3" y="405.7">7075-T6, Plate (SS)</text>
<text font-size="2.4" x="399.2" y="372.1">UNLESS OTHERWISE SPECIFIED:</text>
<g font-size="2.2">
<text x="399.2" y="376.4">DIMENSIONS ARE IN INCHES</text>
<text x="434.2" y="377.3">DRAWN</text>
<text x="454.8" y="372.5">NAME</text>
<text x="467.3" y="372.6">DATE</text>
<text x="399.2" y="379">TOLERANCES</text>
<text x="399.2" y="381.7">(UNLESS OTHERWISE SPECIFIED):</text>
<text x="434.3" y="382.2">CHECKED</text>
<text x="399.2" y="389.6">TWO PLACE DECIMAL</text>
<text x="399.2" y="384.3">FRACTIONAL</text>
<text x="399.2" y="387">ANGULAR: MACH</text>
<text x="414.5" y="384.3">1/32</text>
<text x="419.1" y="387">1°</text>
<text x="422.9" y="387">BEND</text>
<text x="425.6" y="389.6">0.01</text>
<text x="430.6" y="387">3°</text>
<text x="434.2" y="386.9">ENG APPR.</text>
<text x="399.2" y="392.3">THREE PLACE DECIMAL</text>
<text x="425.5" y="392.3">0.005</text>
<text x="434.3" y="391.6">MFG APPR.</text>
<text x="434.3" y="396.3">Q.A.</text>
<text x="434.3" y="400.5">COMMENTS:</text>
</g>
<g font-size="2.1">
<text x="354.9" y="411.6">NEXT ASSY</text>
<text x="380.3" y="411.6">USED ON</text>
<text x="366.3" y="417.4">APPLICATION</text>
<text x="402.5" y="417.5">DO NOT SCALE DRAWING</text>
</g>
<g font-size="2">
<text x="310.9" y="398.8">PROPRIETARY AND CONFIDENTIAL</text>
<text x="398.6" y="396.5">INTERPRET GEOMETRIC</text>
<text x="398.6" y="399">TOLERANCING PER: ASME Y14.5</text>
<text x="307.2" y="402.4">THE INFORMATION CONTAINED IN THIS</text>
<text x="307.2" y="404.9">DRAWING IS THE SOLE PROPERTY OF</text>
<text x="307.2" y="407.5">FORMULA RACING AT UC DAVIS. ANY</text>
<text x="398.5" y="402.6">MATERIAL</text>
<text x="307.2" y="410">REPRODUCTION IN PART OR AS A WHOLE</text>
<text x="307.2" y="412.5">WITHOUT THE WRITTEN PERMISSION OF</text>
<text x="398.5" y="409.4">FINISH</text>
<text x="307.2" y="415">FORMULA RACING AT UC DAVIS IS</text>
<text x="307.2" y="417.6">PROHIBITED.</text>
</g>
</svg>
